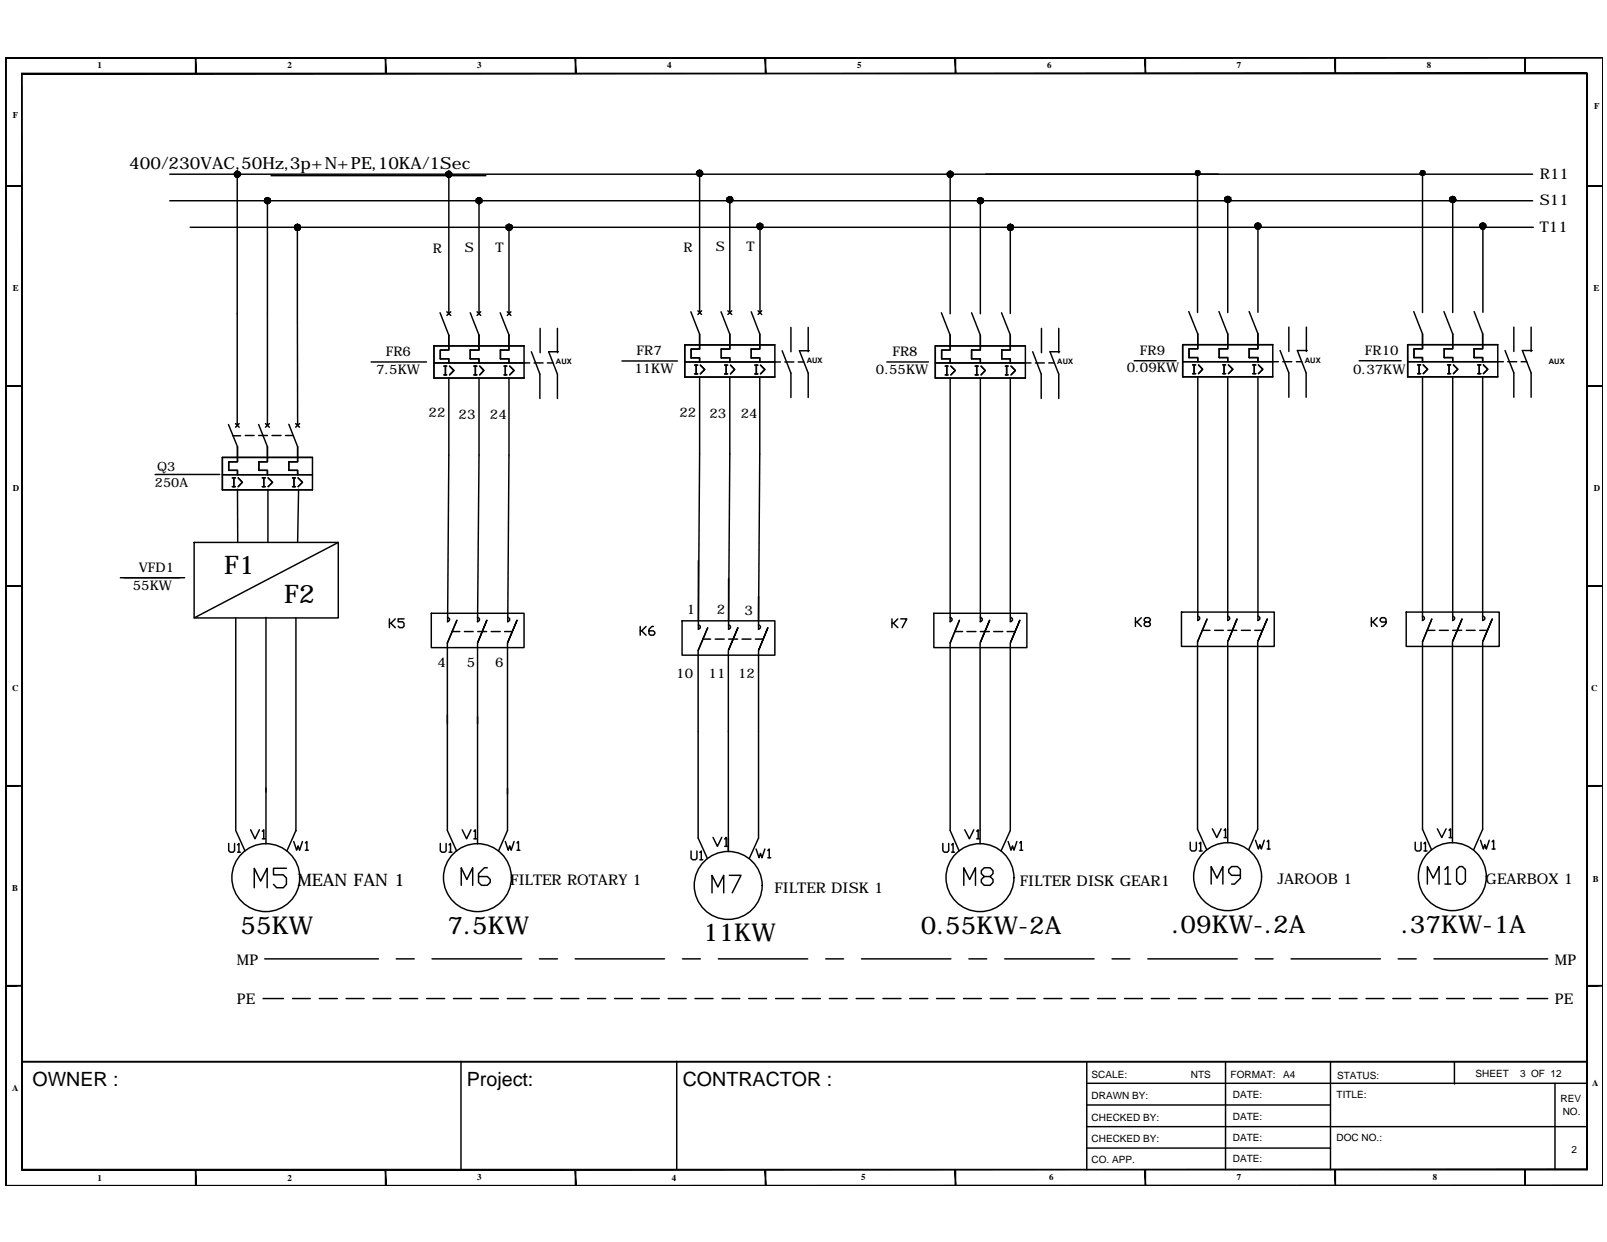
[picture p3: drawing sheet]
<svg xmlns="http://www.w3.org/2000/svg" width="279mm" height="216mm" viewBox="0 0 279 216" stroke-linecap="round" stroke-linejoin="round" font-family="sans-serif">
<!-- layer: FRAME -->
<g fill="#000" stroke="#000" stroke-width=".17">
<path d="M.9 10h277.8zM.9 10.1l277.8-.1z"/>
<path d="M3.7 12.8l.2 190.5v-190.5zM3.7 12.8l.2 190.5h-.2z"/>
<path d="M34 10l.1 2.8v-2.8zM34 10l.1 2.8h-.1z"/>
<path d="M67 10l.1 2.8v-2.8zM67 10l.1 2.8h-.1z"/>
<path d="M100 10l.1 2.8v-2.8zM100 10l.1 2.8h-.1z"/>
<path d="M133 10l.2 2.8v-2.8zM133 10l.2 2.8h-.2z"/>
<path d="M166 10l.2 2.8v-2.8zM166 10l.2 2.8h-.2z"/>
<path d="M199.1 10l.1 2.8v-2.8zM199.1 10l.1 2.8h-.1z"/>
<path d="M232.1 10l.1 2.8v-2.8zM232.1 10l.1 2.8h-.1z"/>
<path d="M265.1 10l.1 2.8v-2.8zM265.1 10l.1 2.8h-.1z"/>
<path d="M3.8 12.8h272.1v-.1zM3.8 12.7h272.1l-272.1 .1z"/>
<path d="M278.7 10v196.1zM278.7 10v196.1z"/>
<path d="M1 32.3v.1l2.8-.1zM1 32.4l2.8-.1v.1z"/>
<path d="M275.9 32.3v.1l2.8-.1zM275.9 32.4l2.8-.1v.1z"/>
<path d="M1 67v.2l2.8-.2zM1 67.2l2.8-.2v.2z"/>
<path d="M275.9 67v.2l2.8-.2zM275.9 67.2l2.8-.2v.2z"/>
<path d="M1 101.8v.1l2.8-.1zM1 101.9l2.8-.1v.1z"/>
<path d="M275.9 101.8v.1l2.8-.1zM275.9 101.9l2.8-.1v.1z"/>
<path d="M1 136.5v.2l2.8-.2zM1 136.7l2.8-.2v.2z"/>
<path d="M275.9 136.5v.2l2.8-.2zM275.9 136.7l2.8-.2v.2z"/>
<path d="M1 171.3v.1l2.8-.1zM1 171.4l2.8-.1v.1z"/>
<path d="M275.9 171.3v.1l2.8-.1zM275.9 171.4l2.8-.1v.1z"/>
<path d="M.9 10v196.1h.2zM.9 10h.2v196.1z"/>
<path d="M3.8 203.3v.1l272.1-.1zM3.8 203.4l272.1-.1v.1z"/>
<path d="M34 203.3l.1 2.8v-2.8zM34 203.3l.1 2.8h-.1z"/>
<path d="M67 203.3l.1 2.8v-2.8zM67 203.3l.1 2.8h-.1z"/>
<path d="M100 203.3l.1 2.8v-2.8zM100 203.3l.1 2.8h-.1z"/>
<path d="M133 203.4v2.7h.2zM133 203.4h.2v2.7z"/>
<path d="M166 203.3l.2 2.8v-2.8zM166 203.3l.2 2.8h-.2z"/>
<path d="M199.1 203.3l.1 2.8v-2.8zM199.1 203.3l.1 2.8h-.1z"/>
<path d="M232.1 203.3l.1 2.8v-2.8zM232.1 203.3l.1 2.8h-.1z"/>
<path d="M265.1 203.3l.1 2.8v-2.8zM265.1 203.3l.1 2.8h-.1z"/>
<path d="M275.9 12.8v190.5h.1zM275.9 12.8h.1v190.5z"/>
<path d="M1 206.1h277.7zM1 206.1h277.7z"/>
</g>
<path d="M3.8 184.5h272.1zM3.8 184.6v18.7M188.9 192.1h42.4M188.9 195.8h86.9M188.9 188.3h86.9M188.9 199.6h42.4M188.9 184.6v18.7" fill="none" stroke="#000" stroke-width=".25"/>
<!-- layer: 0 -->
<g fill="none" stroke="#000" stroke-width=".25">
<path d="M29.5 30.3h237M29.5 34.9h237M33.1 39.5h233.5M41.2 30.3v43.7M46.5 34.9v39.1M47.1 30.5h37.4M51.7 39.5v34.4M78 30.3v24.2M83.3 34.9v19.6M88.5 39.5v15M121.6 30.1v24.3M126.9 34.7v19.7"/>
<path d="M132.1 39.3v15M165.2 30.3v24.2M170.4 34.9v19.6M175.7 39.5v15M208.2 30.1v24.2M213.5 34.7v19.6M218.7 39.3v15M247.3 30.1v24.2M252.6 34.7v19.6M257.8 39.3v15M78 58.3v2.5h-1.4v1.6M83.3 58.3v2.5h-1.5v1.6"/>
<path d="M88.5 58.3v2.5h-1.5M88.5 58.2v2.6h-1.5M93.9 57.1v4.2M96.9 57.1v4.2M119.1 60h15.6v5.5h-15.6zM121.6 58.1v2.6h-1.4v1.5M126.9 58.1v2.6h-1.5v1.5M132.1 58.1v2.6h-1.5M137.5 56.9v4.2M140.5 56.9v4.2M165.2 58.3v2.5h-1.5v1.6M170.4 58.3v2.5h-1.5v1.6"/>
<path d="M175.7 58.3v2.5h-1.5M175.7 58.2v2.6h-1.5M181.1 57.1v4.2M184.1 57.1v4.2M205.6 59.9h15.7v5.6h-15.7zM208.3 58.1v2.5h-1.6v1.6M213.5 58.1v2.5h-1.5v1.6M218.7 58.1v2.5h-1.5M218.7 58v2.6h-1.5M224.1 56.9v4.2M227.1 56.9v4.2M244.7 59.9h15.7v5.6h-15.7z"/>
<path d="M247.3 58.1v2.5h-1.5v1.6M252.6 58.1v2.5h-1.5v1.6M257.8 58.1v2.5h-1.5M257.8 58v2.6h-1.5M263.2 56.9v4.2M266.2 56.9v4.2M38.7 79.5h15.6v5.6h-15.6zM40.5 75.7h1.3M41.3 77.7v2.6h-1.5v1.5M42.6 75.7h1.6M45 75.7h1.5M46.5 77.7v2.6h-1.5v1.5"/>
<path d="M47.3 75.7h1.6M49.6 75.7h1.4M51.7 77.7v2.6h-1.5v1.5M75.5 60.1h15.6v5.6h-15.6zM75.5 63.1h15.6M78 65.7l-.2 42.4M83.3 65.7l-.3 42.4M87 60.8v1.6M88.5 65.7l-.2 42.4M92.9 63.1h1.5M93.9 65v4.3M95.2 63.1h1"/>
<path d="M95.4 61.1h1.7M96.9 65v4.3M119.1 62.9h16.6M121.6 65.5l-.2 42.4M126.9 65.5l-.2 42.4M130.6 60.7v1.5M132.1 65.5l-.2 42.4M136.5 62.9h1.5M137.5 64.9v4.2M138.8 62.9h1M139 61h1.7M140.5 64.9v4.2"/>
<path d="M162.6 60.1h15.7v5.6h-15.7zM162.6 63.1h15.7M165.2 65.7v42.4M170.4 65.7v42.4M174.2 60.8v1.6M175.7 65.7v42.4M180 63.1h1.6M181 65v4.3M182.3 63.1h1M182.6 61.1h1.6M184.1 65v4.3M205.6 62.9h15.7"/>
<path d="M208.3 65.5v42.4M213.5 65.5v42.4M217.2 60.6v1.6M218.7 65.5v42.4M223 62.9h1.6M224.1 64.8v4.3M225.4 62.9h.9M225.6 60.9h1.7M227.1 64.8v4.3M244.7 62.9h15.7M247.3 65.5v42.4M252.6 65.5v42.4"/>
<path d="M256.3 60.6v1.6M257.8 65.5v42.4M262.1 62.9h1.6M263.2 64.8v4.3M264.5 62.9h.9M264.7 60.9h1.7M266.2 64.8v4.3M27 82.5h11.2M33.8 94.3h25v13.1h-25zM38.7 82.5h15.6M41.3 85.1v9.2M46.6 85.1v9.2"/>
<path d="M51.9 85.1l-.2 9.2M58.8 94.3l-25 13.1M121.4 97.5v11.9M20.9 100.4h11.2M41 107.5v36.7M46.2 107.3v39.4M51.4 107.4v37.1M75 106.6h16.1v6h-16.1zM77.8 107.3a.36 .36 0 0 1 .4 .4 .36 .36 0 0 1-.4 .3M78.6 109.8h1.3M79.4 107.8l-1.6 4v32.6M80.7 109.8h1.6"/>
<path d="M83 107.3a.36 .36 0 0 1 .4 .4 .36 .36 0 0 1-.4 .3M83 111.8v34.9M83.1 109.8h1.5M84.6 107.8l-1.6 4 1.6-4M85.4 109.8h1.6M87.7 109.8h1.4M88.2 111.8v32.6M88.3 107.3a.36 .36 0 0 1 .3 .4 .36 .36 0 0 1-.3 .3M89.9 107.8l-1.7 4 1.7-4M118.6 107.9h16.1v6h-16.1zM121.4 108.6a.36 .36 0 0 1 .4 .4 .36 .36 0 0 1-.4 .4M122.2 111.1h1.3"/>
<path d="M123 109.1l-1.6 4v32.6M124.3 111.1h1.6M126.6 113.1v34.9M126.7 108.6a.36 .36 0 0 1 .3 .4 .36 .36 0 0 1-.3 .4M126.7 111.1h1.5M126.7 100.6v8.8M128.3 109.1l-1.7 4 1.7-4M129 111.1h1.6M131.3 111.1h1.4M131.9 108.6a.36 .36 0 0 1 .3 .4 .36 .36 0 0 1-.3 .4M131.9 103.7v5.7M131.9 113.1v32.6"/>
<path d="M133.5 109.1l-1.6 4 1.6-4M162.4 106.6h16.1v6h-16.1zM165.2 107.3a.36 .36 0 0 1 .3 .4 .36 .36 0 0 1-.3 .3M166 109.8h1.4M166.8 107.8l-1.6 4v32.6M168.1 109.8h1.6M170.4 111.8v32.6M170.4 107.3a.36 .36 0 0 1 .4 .4 .36 .36 0 0 1-.4 .3M170.4 109.8h1.6M172.1 107.8l-1.7 4 1.7-4M172.8 109.8h1.5M175.1 109.8h1.4"/>
<path d="M175.7 111.8v32.6M175.7 107.3a.36 .36 0 0 1 .3 .4 .36 .36 0 0 1-.3 .3M177.3 107.8l-1.6 4 1.6-4M205.4 106.4h16.1v6h-16.1zM208.2 107.1a.36 .36 0 0 1 .4 .4 .36 .36 0 0 1-.4 .3M209 109.6h1.4M209.9 107.6l-1.7 4v32.6M211.2 109.6h1.5M213.4 107.1a.36 .36 0 0 1 .4 .4 .36 .36 0 0 1-.4 .3M213.5 111.6v32.6M213.5 109.6h1.5M215.1 107.6l-1.6 4 1.6-4"/>
<path d="M215.8 109.6h1.6M218.2 109.6h1.3M218.7 111.6v32.6M218.7 107.1a.36 .36 0 0 1 .3 .4 .36 .36 0 0 1-.3 .3M220.3 107.6l-1.6 4 1.6-4M244.5 106.4h16.2v6h-16.2zM247.3 107.1a.36 .36 0 0 1 .4 .4 .36 .36 0 0 1-.4 .3M248.1 109.6h1.4M248.9 107.6l-1.6 4v32.6M250.2 109.6h1.6M252.5 111.6v32.6M252.6 107.1a.36 .36 0 0 1 .3 .4 .36 .36 0 0 1-.3 .3"/>
<path d="M252.6 109.6h1.5M254.2 107.6l-1.7 4 1.7-4M254.9 109.6h1.6M257.3 109.6h1.3M257.8 111.6v32.6M257.8 107.1a.36 .36 0 0 1 .4 .4 .36 .36 0 0 1-.4 .3M259.4 107.6l-1.6 4 1.6-4M45.7 173.6h3.6M46 166.7h19.8M50.9 173.6h3M55.5 173.6h3.1M60.2 173.6h3.1"/>
<path d="M64.9 173.6h3.1M68.9 166.7h3.1M69.5 173.6h3.1M74.2 173.6h3.1M75.1 166.7h15.6M78.8 173.6h3.2M83.5 173.6h3.1M88.2 173.6h3.1M92.9 173.6h3.1M93.8 166.7h3.1M97.5 173.6h3.1M100 166.7h15.5"/>
<path d="M102.2 173.6h3.1M106.9 173.6h3.1M111.5 173.6h3.1M116.2 173.6h3.1M118.7 166.7h3.1M120.8 173.6h3.2M124.9 166.7h15.5M125.5 173.6h3.1M130.2 173.6h3.1M134.8 173.6h3.2M139.5 173.6h3.1M143.6 166.7h3.1"/>
<path d="M144.2 173.6h3.1M148.9 173.6h3M149.8 166.7h15.5M153.5 173.6h3.1M158.2 173.6h3.1M162.8 173.6h3.2M167.5 173.6h3.1M168.5 166.7h3M172.2 173.6h3.1M174.7 166.7h15.5M176.8 173.6h3.2M181.5 173.6h3.1"/>
<path d="M186.2 173.6h3.1M190.9 173.6h3M193.4 166.7h3M195.5 173.6h3.1M199.6 166.7h15.5M200.2 173.6h3.1M204.9 173.6h3.1M209.5 173.6h3.1M214.2 173.6h3.1M218.2 166.7h3.1M218.8 173.6h3.2M223.5 173.6h3.1"/>
<path d="M224.5 166.7h15.5M228.2 173.6h3.1M232.8 173.6h3.1M237.5 173.6h3.1M242.2 173.6h3.1M243.1 166.7h3.1M246.9 173.6h3.1M249.3 166.7h19.8M251.5 173.6h3.1M256.2 173.6h3.1M260.8 173.6h3.2M265.5 173.6h3.6"/>
<path d="M80.2 184.5v18.8M117.7 184.5v18.8M213.1 184.6v18.7M231.3 184.6v18.7M252.9 184.7v3.7M270.4 188.3v15"/>
<circle cx="46.2" cy="152.6" r="5.9"/>
<circle cx="83" cy="152.6" r="5.9"/>
<circle cx="126.6" cy="153.9" r="5.9"/>
<circle cx="170.4" cy="152.6" r="5.9"/>
<circle cx="213.4" cy="152.4" r="5.9"/>
<circle cx="252.5" cy="152.4" r="5.9"/>
</g>
<g fill="#000" stroke="#000" stroke-width=".17">
<path d="M40.7 30.3l.1 .2 .4-.2zM40.8 30.5l.4-.2-.2 .4zM41.2 30.3l-.2 .4 .2 .1z"/>
<path d="M40.7 30.3l.1 .2 .4-.2zM40.8 30.5l.4-.2-.2 .4zM41.2 30.3l-.2 .4 .2 .1z"/>
<path d="M40.8 30.3l.1 .2 .3-.2zM40.9 30.5l.3-.2-.2 .3zM41.2 30.3l-.2 .3 .2 .1z"/>
<path d="M40.8 30.3l.1 .2 .3-.2zM40.9 30.5l.3-.2-.2 .3zM41.2 30.3l-.2 .3 .2 .1z"/>
<path d="M41 29.9l.2 .4v-.4zM41 29.9l.2 .4-.3-.2zM40.9 30.1l-.1 .2h.4z"/>
<path d="M41.2 30.3v.4l.3-.1zM41.2 30.3l.4 .2-.1 .1zM41.2 30.3l.4 .2 .1-.2z"/>
<path d="M41 29.8l.2 .5v-.6zM41 29.8l.2 .5-.4-.3zM40.8 30l-.1 .3h.5z"/>
<path d="M41.2 30.3v.5l.3-.1zM41.2 30.3l.5 .2-.2 .2zM41.2 30.3l.5 .2 .1-.2z"/>
<path d="M41 29.9l.2 .4v-.4zM41 29.9l.2 .4-.3-.2zM40.9 30.1l-.1 .2h.4z"/>
<path d="M41.2 30.3v.4l.3-.1zM41.2 30.3l.4 .2-.1 .1zM41.2 30.3l.4 .2 .1-.2z"/>
<path d="M41 29.8l.2 .5v-.6zM41 29.8l.2 .5-.4-.3zM40.8 30l-.1 .3h.5z"/>
<path d="M41.2 30.3v.5l.3-.1zM41.2 30.3l.5 .2-.2 .2zM41.2 30.3l.5 .2 .1-.2z"/>
<path d="M41.2 30.3h.5l-.1-.2zM41.5 29.9l.1 .2-.4 .2zM41.2 29.9v.4l.3-.4z"/>
<path d="M41.2 30.3h.5l-.1-.2zM41.5 29.9l.1 .2-.4 .2zM41.2 29.9v.4l.3-.4z"/>
<path d="M41.2 30.3h.6l-.1-.3zM41.5 29.8l.2 .2-.5 .3zM41.2 29.7v.6l.3-.5z"/>
<path d="M41.2 30.3h.6l-.1-.3zM41.5 29.8l.2 .2-.5 .3zM41.2 29.7v.6l.3-.5z"/>
<path d="M45.9 34.9l.1 .3 .5-.3zM46 35.2l.5-.3-.3 .5zM46.5 34.9l-.3 .5h.3z"/>
<path d="M45.9 34.9l.1 .3 .5-.3zM46 35.2l.5-.3-.3 .5zM46.5 34.9l-.3 .5h.3z"/>
<path d="M46.1 34.9v.2l.4-.2zM46.1 35.1l.4-.2-.2 .3zM46.5 34.9l-.2 .3 .2 .1z"/>
<path d="M46.1 34.9v.2l.4-.2zM46.1 35.1l.4-.2-.2 .3zM46.5 34.9l-.2 .3 .2 .1z"/>
<path d="M46.3 34.5l.2 .4v-.4zM46.3 34.5l.2 .4-.4-.2zM46.1 34.7v.2h.4z"/>
<path d="M46.5 34.9v.4l.2-.1zM46.5 34.9l.4 .2-.2 .1zM46.5 34.9l.4 .2v-.2z"/>
<path d="M46.2 34.4l.3 .5v-.6zM46 34.6l.2-.2 .3 .5zM46 34.6l-.1 .3h.6z"/>
<path d="M46.5 34.9v.5h.3zM46.5 34.9l.5 .3-.2 .2zM46.5 34.9l.5 .3v-.3z"/>
<path d="M46.3 34.5l.2 .4v-.4zM46.3 34.5l.2 .4-.4-.2zM46.1 34.7v.2h.4z"/>
<path d="M46.5 34.9v.4l.2-.1zM46.5 34.9l.4 .2-.2 .1zM46.5 34.9l.4 .2v-.2z"/>
<path d="M46.2 34.4l.3 .5v-.6zM46 34.6l.2-.2 .3 .5zM46 34.6l-.1 .3h.6z"/>
<path d="M46.5 34.9v.5h.3zM46.5 34.9l.5 .3-.2 .2zM46.5 34.9l.5 .3v-.3z"/>
<path d="M46.5 34.9h.4v-.2zM46.7 34.5l.2 .2-.4 .2zM46.5 34.5v.4l.2-.4z"/>
<path d="M46.5 34.9h.4v-.2zM46.7 34.5l.2 .2-.4 .2zM46.5 34.5v.4l.2-.4z"/>
<path d="M46.5 34.9h.5v-.3zM46.8 34.4l.2 .2-.5 .3zM46.5 34.3v.6l.3-.5z"/>
<path d="M46.5 34.9h.5v-.3zM46.8 34.4l.2 .2-.5 .3zM46.5 34.3v.6l.3-.5z"/>
<path d="M51.2 39.5v.3l.5-.3zM51.2 39.8l.5-.3-.3 .5zM51.7 39.5l-.3 .5 .3 .1z"/>
<path d="M51.2 39.5v.3l.5-.3zM51.2 39.8l.5-.3-.3 .5zM51.7 39.5l-.3 .5 .3 .1z"/>
<path d="M51.3 39.5l.1 .2 .3-.2zM51.4 39.7l.3-.2-.2 .3zM51.7 39.5l-.2 .3 .2 .1z"/>
<path d="M51.3 39.5l.1 .2 .3-.2zM51.4 39.7l.3-.2-.2 .3zM51.7 39.5l-.2 .3 .2 .1z"/>
<path d="M51.5 39.1l.2 .4v-.4zM51.5 39.1l.2 .4-.3-.2zM51.4 39.3l-.1 .2h.4z"/>
<path d="M51.7 39.5v.4l.2-.1zM51.7 39.5l.4 .2-.2 .1zM51.7 39.5l.4 .2v-.2z"/>
<path d="M51.4 39l.3 .5v-.5zM51.2 39.2l.2-.2 .3 .5zM51.2 39.2v.3h.5z"/>
<path d="M51.5 39.1l.2 .4v-.4zM51.5 39.1l.2 .4-.3-.2zM51.4 39.3l-.1 .2h.4z"/>
<path d="M51.7 39.5v.4l.2-.1zM51.7 39.5l.4 .2-.2 .1zM51.7 39.5l.4 .2v-.2z"/>
<path d="M51.4 39l.3 .5v-.5zM51.2 39.2l.2-.2 .3 .5zM51.2 39.2v.3h.5z"/>
<path d="M51.7 39.5h.4v-.2zM51.9 39.1l.2 .2-.4 .2zM51.7 39.1v.4l.2-.4z"/>
<path d="M51.7 39.5h.4v-.2zM51.9 39.1l.2 .2-.4 .2zM51.7 39.1v.4l.2-.4z"/>
<path d="M51.7 39.5h.6l-.1-.3zM52 39l.2 .2-.5 .3zM51.7 39v.5l.3-.5z"/>
<path d="M51.7 39.5h.6l-.1-.3zM52 39l.2 .2-.5 .3zM51.7 39v.5l.3-.5z"/>
<path d="M77.5 30.3l.1 .2 .4-.2zM77.6 30.5l.4-.2-.2 .4zM78 30.3l-.2 .4 .2 .1z"/>
<path d="M77.5 30.3l.1 .2 .4-.2zM77.6 30.5l.4-.2-.2 .4zM78 30.3l-.2 .4 .2 .1z"/>
<path d="M77.6 30.3l.1 .2 .3-.2zM77.7 30.5l.3-.2-.2 .3zM78 30.3l-.2 .3 .2 .1z"/>
<path d="M77.6 30.3l.1 .2 .3-.2zM77.7 30.5l.3-.2-.2 .3zM78 30.3l-.2 .3 .2 .1z"/>
<path d="M77.8 29.9l.2 .4v-.4zM77.8 29.9l.2 .4-.3-.2zM77.7 30.1l-.1 .2h.4z"/>
<path d="M78 30.3v.4l.2-.1zM78 30.3l.4 .2-.2 .1zM78 30.3l.4 .2 .1-.2z"/>
<path d="M77.8 29.8l.2 .5v-.6zM77.6 30l.2-.2 .2 .5zM77.6 30l-.1 .3h.5z"/>
<path d="M78 30.3v.5l.3-.1zM78 30.3l.5 .2-.2 .2zM78 30.3l.5 .2 .1-.2z"/>
<path d="M77.8 29.9l.2 .4v-.4zM77.8 29.9l.2 .4-.3-.2zM77.7 30.1l-.1 .2h.4z"/>
<path d="M78 30.3v.4l.2-.1zM78 30.3l.4 .2-.2 .1zM78 30.3l.4 .2 .1-.2z"/>
<path d="M77.8 29.8l.2 .5v-.6zM77.6 30l.2-.2 .2 .5zM77.6 30l-.1 .3h.5z"/>
<path d="M78 30.3v.5l.3-.1zM78 30.3l.5 .2-.2 .2zM78 30.3l.5 .2 .1-.2z"/>
<path d="M78 30.3h.5l-.1-.2zM78.2 29.9l.2 .2-.4 .2zM78 29.9v.4l.2-.4z"/>
<path d="M78 30.3h.5l-.1-.2zM78.2 29.9l.2 .2-.4 .2zM78 29.9v.4l.2-.4z"/>
<path d="M78 30.3h.6l-.1-.3zM78.3 29.8l.2 .2-.5 .3zM78 29.7v.6l.3-.5z"/>
<path d="M78 30.3h.6l-.1-.3zM78.3 29.8l.2 .2-.5 .3zM78 29.7v.6l.3-.5z"/>
<path d="M82.7 34.9l.1 .3 .5-.3zM82.8 35.2l.5-.3-.3 .5zM83.3 34.9l-.3 .5h.3z"/>
<path d="M82.7 34.9l.1 .3 .5-.3zM82.8 35.2l.5-.3-.3 .5zM83.3 34.9l-.3 .5h.3z"/>
<path d="M82.9 34.9v.2l.4-.2zM82.9 35.1l.4-.2-.2 .3zM83.3 34.9l-.2 .3 .2 .1z"/>
<path d="M82.9 34.9v.2l.4-.2zM82.9 35.1l.4-.2-.2 .3zM83.3 34.9l-.2 .3 .2 .1z"/>
<path d="M83.1 34.5l.2 .4v-.4zM83.1 34.5l.2 .4-.4-.2zM82.9 34.7v.2h.4z"/>
<path d="M83.3 34.9v.4l.2-.1zM83.3 34.9l.4 .2-.2 .1zM83.3 34.9l.4 .2v-.2z"/>
<path d="M83 34.4l.3 .5v-.6zM82.8 34.6l.2-.2 .3 .5zM82.8 34.6l-.1 .3h.6z"/>
<path d="M83.3 34.9v.5h.2zM83.3 34.9l.4 .3-.2 .2zM83.3 34.9l.4 .3 .1-.3z"/>
<path d="M83.1 34.5l.2 .4v-.4zM83.1 34.5l.2 .4-.4-.2zM82.9 34.7v.2h.4z"/>
<path d="M83.3 34.9v.4l.2-.1zM83.3 34.9l.4 .2-.2 .1zM83.3 34.9l.4 .2v-.2z"/>
<path d="M83 34.4l.3 .5v-.6zM82.8 34.6l.2-.2 .3 .5zM82.8 34.6l-.1 .3h.6z"/>
<path d="M83.3 34.9v.5h.2zM83.3 34.9l.4 .3-.2 .2zM83.3 34.9l.4 .3 .1-.3z"/>
<path d="M83.3 34.9h.4v-.2zM83.5 34.5l.2 .2-.4 .2zM83.3 34.5v.4l.2-.4z"/>
<path d="M83.3 34.9h.4v-.2zM83.5 34.5l.2 .2-.4 .2zM83.3 34.5v.4l.2-.4z"/>
<path d="M83.3 34.9h.5l-.1-.3zM83.5 34.4l.2 .2-.4 .3zM83.3 34.3v.6l.2-.5z"/>
<path d="M83.3 34.9h.5l-.1-.3zM83.5 34.4l.2 .2-.4 .3zM83.3 34.3v.6l.2-.5z"/>
<path d="M88 39.5v.3l.5-.3zM88 39.8l.5-.3-.3 .5zM88.5 39.5l-.3 .5 .3 .1z"/>
<path d="M88 39.5v.3l.5-.3zM88 39.8l.5-.3-.3 .5zM88.5 39.5l-.3 .5 .3 .1z"/>
<path d="M88.1 39.5l.1 .2 .3-.2zM88.2 39.7l.3-.2-.2 .3zM88.5 39.5l-.2 .3 .2 .1z"/>
<path d="M88.1 39.5l.1 .2 .3-.2zM88.2 39.7l.3-.2-.2 .3zM88.5 39.5l-.2 .3 .2 .1z"/>
<path d="M88.3 39.1l.2 .4v-.4zM88.3 39.1l.2 .4-.3-.2zM88.2 39.3l-.1 .2h.4z"/>
<path d="M88.5 39.5v.4l.2-.1zM88.5 39.5l.4 .2-.2 .1zM88.5 39.5l.4 .2v-.2z"/>
<path d="M88.2 39l.3 .5v-.5zM88 39.2l.2-.2 .3 .5zM88 39.2v.3h.5z"/>
<path d="M88.3 39.1l.2 .4v-.4zM88.3 39.1l.2 .4-.3-.2zM88.2 39.3l-.1 .2h.4z"/>
<path d="M88.5 39.5v.4l.2-.1zM88.5 39.5l.4 .2-.2 .1zM88.5 39.5l.4 .2v-.2z"/>
<path d="M88.2 39l.3 .5v-.5zM88 39.2l.2-.2 .3 .5zM88 39.2v.3h.5z"/>
<path d="M88.5 39.5h.4v-.2zM88.7 39.1l.2 .2-.4 .2zM88.5 39.1v.4l.2-.4z"/>
<path d="M88.5 39.5h.4v-.2zM88.7 39.1l.2 .2-.4 .2zM88.5 39.1v.4l.2-.4z"/>
<path d="M88.5 39.5h.5v-.3zM88.8 39l.2 .2-.5 .3zM88.5 39v.5l.3-.5z"/>
<path d="M88.5 39.5h.5v-.3zM88.8 39l.2 .2-.5 .3zM88.5 39v.5l.3-.5z"/>
<path d="M121.1 30.1l.1 .3 .4-.3zM121.2 30.4l.4-.3-.2 .5zM121.6 30.1l-.2 .5 .2 .1z"/>
<path d="M121.1 30.1l.1 .3 .4-.3zM121.2 30.4l.4-.3-.2 .5zM121.6 30.1l-.2 .5 .2 .1z"/>
<path d="M121.2 30.1l.1 .2 .3-.2zM121.3 30.3l.3-.2-.2 .4zM121.6 30.1l-.2 .4h.2z"/>
<path d="M121.2 30.1l.1 .2 .3-.2zM121.3 30.3l.3-.2-.2 .4zM121.6 30.1l-.2 .4h.2z"/>
<path d="M121.4 29.7l.2 .4v-.4zM121.4 29.7l.2 .4-.3-.2zM121.3 29.9l-.1 .2h.4z"/>
<path d="M121.6 30.1v.4h.2zM121.6 30.1l.4 .2-.2 .2zM121.6 30.1l.4 .2 .1-.2z"/>
<path d="M121.4 29.6l.2 .5v-.5zM121.4 29.6l.2 .5-.4-.2zM121.2 29.9l-.1 .2h.5z"/>
<path d="M121.6 30.1v.6l.3-.1zM121.6 30.1l.5 .3-.2 .2zM121.6 30.1l.5 .3 .1-.3z"/>
<path d="M121.4 29.7l.2 .4v-.4zM121.4 29.7l.2 .4-.3-.2zM121.3 29.9l-.1 .2h.4z"/>
<path d="M121.6 30.1v.4h.2zM121.6 30.1l.4 .2-.2 .2zM121.6 30.1l.4 .2 .1-.2z"/>
<path d="M121.4 29.6l.2 .5v-.5zM121.4 29.6l.2 .5-.4-.2zM121.2 29.9l-.1 .2h.5z"/>
<path d="M121.6 30.1v.6l.3-.1zM121.6 30.1l.5 .3-.2 .2zM121.6 30.1l.5 .3 .1-.3z"/>
<path d="M121.6 30.1h.5l-.1-.2zM121.8 29.7l.2 .2-.4 .2zM121.6 29.7v.4l.2-.4z"/>
<path d="M121.6 30.1h.5l-.1-.2zM121.8 29.7l.2 .2-.4 .2zM121.6 29.7v.4l.2-.4z"/>
<path d="M121.6 30.1h.6l-.1-.2zM121.9 29.6l.2 .3-.5 .2zM121.6 29.6v.5l.3-.5z"/>
<path d="M121.6 30.1h.6l-.1-.2zM121.9 29.6l.2 .3-.5 .2zM121.6 29.6v.5l.3-.5z"/>
<path d="M126.3 34.7l.1 .3 .5-.3zM126.4 35l.5-.3-.3 .5zM126.9 34.7l-.3 .5 .3 .1z"/>
<path d="M126.3 34.7l.1 .3 .5-.3zM126.4 35l.5-.3-.3 .5zM126.9 34.7l-.3 .5 .3 .1z"/>
<path d="M126.5 34.7v.2l.4-.2zM126.5 34.9l.4-.2-.2 .4zM126.9 34.7l-.2 .4 .2 .1z"/>
<path d="M126.5 34.7v.2l.4-.2zM126.5 34.9l.4-.2-.2 .4zM126.9 34.7l-.2 .4 .2 .1z"/>
<path d="M126.7 34.3l.2 .4v-.4zM126.7 34.3l.2 .4-.4-.2zM126.5 34.5v.2h.4z"/>
<path d="M126.9 34.7v.5l.2-.1zM126.9 34.7l.4 .2-.2 .2zM126.9 34.7l.4 .2v-.2z"/>
<path d="M126.6 34.3l.3 .4v-.5zM126.4 34.4l.2-.1 .3 .4zM126.4 34.4l-.1 .3h.6z"/>
<path d="M126.9 34.7v.6l.3-.1zM126.9 34.7l.5 .3-.2 .2zM126.9 34.7l.5 .3v-.3z"/>
<path d="M126.7 34.3l.2 .4v-.4zM126.7 34.3l.2 .4-.4-.2zM126.5 34.5v.2h.4z"/>
<path d="M126.9 34.7v.5l.2-.1zM126.9 34.7l.4 .2-.2 .2zM126.9 34.7l.4 .2v-.2z"/>
<path d="M126.6 34.3l.3 .4v-.5zM126.4 34.4l.2-.1 .3 .4zM126.4 34.4l-.1 .3h.6z"/>
<path d="M126.9 34.7v.6l.3-.1zM126.9 34.7l.5 .3-.2 .2zM126.9 34.7l.5 .3v-.3z"/>
<path d="M126.9 34.7h.4v-.2zM127.1 34.3l.2 .2-.4 .2zM126.9 34.3v.4l.2-.4z"/>
<path d="M126.9 34.7h.4v-.2zM127.1 34.3l.2 .2-.4 .2zM126.9 34.3v.4l.2-.4z"/>
<path d="M126.9 34.7h.5v-.3zM127.2 34.3l.2 .1-.5 .3zM126.9 34.2v.5l.3-.4z"/>
<path d="M126.9 34.7h.5v-.3zM127.2 34.3l.2 .1-.5 .3zM126.9 34.2v.5l.3-.4z"/>
<path d="M131.6 39.3l.1 .3 .4-.3zM131.7 39.6l.4-.3-.3 .5zM132.1 39.3l-.3 .5 .3 .1z"/>
<path d="M131.6 39.3l.1 .3 .4-.3zM131.7 39.6l.4-.3-.3 .5zM132.1 39.3l-.3 .5 .3 .1z"/>
<path d="M131.7 39.3l.1 .3 .3-.3zM131.8 39.6l.3-.3-.2 .4zM132.1 39.3l-.2 .4 .2 .1z"/>
<path d="M131.7 39.3l.1 .3 .3-.3zM131.8 39.6l.3-.3-.2 .4zM132.1 39.3l-.2 .4 .2 .1z"/>
<path d="M131.9 39l.2 .3v-.4zM131.9 39l.2 .3-.3-.2zM131.8 39.1l-.1 .2h.4z"/>
<path d="M132.1 39.3v.5l.2-.1zM132.1 39.3l.4 .3-.2 .1zM132.1 39.3l.4 .3 .1-.3z"/>
<path d="M131.8 38.9l.3 .4v-.5zM131.8 38.9l.3 .4-.4-.3zM131.7 39l-.1 .3h.5z"/>
<path d="M132.1 39.3v.6l.3-.1zM132.1 39.3l.5 .3-.2 .2zM132.1 39.3l.5 .3v-.3z"/>
<path d="M131.9 39l.2 .3v-.4zM131.9 39l.2 .3-.3-.2zM131.8 39.1l-.1 .2h.4z"/>
<path d="M132.1 39.3v.5l.2-.1zM132.1 39.3l.4 .3-.2 .1zM132.1 39.3l.4 .3 .1-.3z"/>
<path d="M131.8 38.9l.3 .4v-.5zM131.8 38.9l.3 .4-.4-.3zM131.7 39l-.1 .3h.5z"/>
<path d="M132.1 39.3v.6l.3-.1zM132.1 39.3l.5 .3-.2 .2zM132.1 39.3l.5 .3v-.3z"/>
<path d="M132.1 39.3h.5l-.1-.2zM132.3 39l.2 .1-.4 .2zM132.1 38.9v.4l.2-.3z"/>
<path d="M132.1 39.3h.5l-.1-.2zM132.3 39l.2 .1-.4 .2zM132.1 38.9v.4l.2-.3z"/>
<path d="M132.1 39.3h.5v-.3zM132.4 38.9l.2 .1-.5 .3zM132.1 38.8v.5l.3-.4z"/>
<path d="M132.1 39.3h.5v-.3zM132.4 38.9l.2 .1-.5 .3zM132.1 38.8v.5l.3-.4z"/>
<path d="M164.6 30.3l.1 .2 .5-.2zM164.7 30.5l.5-.2-.3 .4zM165.2 30.3l-.3 .4 .3 .1z"/>
<path d="M164.6 30.3l.1 .2 .5-.2zM164.7 30.5l.5-.2-.3 .4zM165.2 30.3l-.3 .4 .3 .1z"/>
<path d="M164.8 30.3v.2l.4-.2zM164.8 30.5l.4-.2-.2 .3zM165.2 30.3l-.2 .3 .2 .1z"/>
<path d="M164.8 30.3v.2l.4-.2zM164.8 30.5l.4-.2-.2 .3zM165.2 30.3l-.2 .3 .2 .1z"/>
<path d="M165 29.9l.2 .4v-.4zM165 29.9l.2 .4-.4-.2zM164.8 30.1v.2h.4z"/>
<path d="M165.2 30.3v.4l.2-.1zM165.2 30.3l.4 .2-.2 .1zM165.2 30.3l.4 .2v-.2z"/>
<path d="M164.9 29.8l.3 .5v-.6zM164.7 30l.2-.2 .3 .5zM164.7 30l-.1 .3h.6z"/>
<path d="M165.2 30.3v.5l.3-.1zM165.2 30.3l.5 .2-.2 .2zM165.2 30.3l.5 .2v-.2z"/>
<path d="M165 29.9l.2 .4v-.4zM165 29.9l.2 .4-.4-.2zM164.8 30.1v.2h.4z"/>
<path d="M165.2 30.3v.4l.2-.1zM165.2 30.3l.4 .2-.2 .1zM165.2 30.3l.4 .2v-.2z"/>
<path d="M164.9 29.8l.3 .5v-.6zM164.7 30l.2-.2 .3 .5zM164.7 30l-.1 .3h.6z"/>
<path d="M165.2 30.3v.5l.3-.1zM165.2 30.3l.5 .2-.2 .2zM165.2 30.3l.5 .2v-.2z"/>
<path d="M165.2 30.3h.4v-.2zM165.4 29.9l.2 .2-.4 .2zM165.2 29.9v.4l.2-.4z"/>
<path d="M165.2 30.3h.4v-.2zM165.4 29.9l.2 .2-.4 .2zM165.2 29.9v.4l.2-.4z"/>
<path d="M165.2 30.3h.5v-.3zM165.5 29.8l.2 .2-.5 .3zM165.2 29.7v.6l.3-.5z"/>
<path d="M165.2 30.3h.5v-.3zM165.5 29.8l.2 .2-.5 .3zM165.2 29.7v.6l.3-.5z"/>
<path d="M169.9 34.9l.1 .3 .4-.3zM170 35.2l.4-.3-.2 .5zM170.4 34.9l-.2 .5h.2z"/>
<path d="M169.9 34.9l.1 .3 .4-.3zM170 35.2l.4-.3-.2 .5zM170.4 34.9l-.2 .5h.2z"/>
<path d="M170 34.9l.1 .2 .3-.2zM170.1 35.1l.3-.2-.2 .3zM170.4 34.9l-.2 .3 .2 .1z"/>
<path d="M170 34.9l.1 .2 .3-.2zM170.1 35.1l.3-.2-.2 .3zM170.4 34.9l-.2 .3 .2 .1z"/>
<path d="M170.2 34.5l.2 .4v-.4zM170.2 34.5l.2 .4-.3-.2zM170.1 34.7l-.1 .2h.4z"/>
<path d="M170.4 34.9v.4l.3-.1zM170.4 34.9l.4 .2-.1 .1zM170.4 34.9l.4 .2 .1-.2z"/>
<path d="M170.2 34.4l.2 .5v-.6zM170 34.6l.2-.2 .2 .5zM170 34.6l-.1 .3h.5z"/>
<path d="M170.4 34.9v.5h.3zM170.4 34.9l.5 .3-.2 .2zM170.4 34.9l.5 .3 .1-.3z"/>
<path d="M170.2 34.5l.2 .4v-.4zM170.2 34.5l.2 .4-.3-.2zM170.1 34.7l-.1 .2h.4z"/>
<path d="M170.4 34.9v.4l.3-.1zM170.4 34.9l.4 .2-.1 .1zM170.4 34.9l.4 .2 .1-.2z"/>
<path d="M170.2 34.4l.2 .5v-.6zM170 34.6l.2-.2 .2 .5zM170 34.6l-.1 .3h.5z"/>
<path d="M170.4 34.9v.5h.3zM170.4 34.9l.5 .3-.2 .2zM170.4 34.9l.5 .3 .1-.3z"/>
<path d="M170.4 34.9h.5l-.1-.2zM170.7 34.5l.1 .2-.4 .2zM170.4 34.5v.4l.3-.4z"/>
<path d="M170.4 34.9h.5l-.1-.2zM170.7 34.5l.1 .2-.4 .2zM170.4 34.5v.4l.3-.4z"/>
<path d="M170.4 34.9h.6l-.1-.3zM170.7 34.4l.2 .2-.5 .3zM170.4 34.3v.6l.3-.5z"/>
<path d="M170.4 34.9h.6l-.1-.3zM170.7 34.4l.2 .2-.5 .3zM170.4 34.3v.6l.3-.5z"/>
<path d="M175.1 39.5l.1 .3 .5-.3zM175.2 39.8l.5-.3-.3 .5zM175.7 39.5l-.3 .5 .3 .1z"/>
<path d="M175.1 39.5l.1 .3 .5-.3zM175.2 39.8l.5-.3-.3 .5zM175.7 39.5l-.3 .5 .3 .1z"/>
<path d="M175.3 39.5v.2l.4-.2zM175.3 39.7l.4-.2-.2 .3zM175.7 39.5l-.2 .3 .2 .1z"/>
<path d="M175.3 39.5v.2l.4-.2zM175.3 39.7l.4-.2-.2 .3zM175.7 39.5l-.2 .3 .2 .1z"/>
<path d="M175.5 39.1l.2 .4v-.4zM175.5 39.1l.2 .4-.4-.2zM175.3 39.3v.2h.4z"/>
<path d="M175.7 39.5v.4l.2-.1zM175.7 39.5l.3 .2-.1 .1zM175.7 39.5l.3 .2 .1-.2z"/>
<path d="M175.4 39l.3 .5v-.5zM175.2 39.2l.2-.2 .3 .5zM175.2 39.2l-.1 .3h.6z"/>
<path d="M175.5 39.1l.2 .4v-.4zM175.5 39.1l.2 .4-.4-.2zM175.3 39.3v.2h.4z"/>
<path d="M175.7 39.5v.4l.2-.1zM175.7 39.5l.3 .2-.1 .1zM175.7 39.5l.3 .2 .1-.2z"/>
<path d="M175.4 39l.3 .5v-.5zM175.2 39.2l.2-.2 .3 .5zM175.2 39.2l-.1 .3h.6z"/>
<path d="M175.7 39.5h.4l-.1-.2zM175.9 39.1l.1 .2-.3 .2zM175.7 39.1v.4l.2-.4z"/>
<path d="M175.7 39.5h.4l-.1-.2zM175.9 39.1l.1 .2-.3 .2zM175.7 39.1v.4l.2-.4z"/>
<path d="M175.7 39.5h.5v-.3zM176 39l.2 .2-.5 .3zM175.7 39v.5l.3-.5z"/>
<path d="M175.7 39.5h.5v-.3zM176 39l.2 .2-.5 .3zM175.7 39v.5l.3-.5z"/>
<path d="M207.8 30.1l.1 .2 .3-.2zM207.9 30.3l.3-.2-.2 .4zM208.2 30.1l-.2 .4h.2z"/>
<path d="M207.8 30.1l.1 .2 .3-.2zM207.9 30.3l.3-.2-.2 .4zM208.2 30.1l-.2 .4h.2z"/>
<path d="M208 29.7l.2 .4v-.5zM208 29.7l.2 .4-.3-.2zM207.9 29.9l-.1 .2h.4z"/>
<path d="M208.2 30.1v.4h.2zM208.2 30.1l.4 .2-.2 .2zM208.2 30.1l.4 .2v-.2z"/>
<path d="M208 29.7l.2 .4v-.5zM208 29.7l.2 .4-.3-.2zM207.9 29.9l-.1 .2h.4z"/>
<path d="M208.2 30.1v.4h.2zM208.2 30.1l.4 .2-.2 .2zM208.2 30.1l.4 .2v-.2z"/>
<path d="M208.2 30.1h.4v-.2zM208.4 29.7l.2 .2-.4 .2zM208.2 29.6v.5l.2-.4z"/>
<path d="M208.2 30.1h.4v-.2zM208.4 29.7l.2 .2-.4 .2zM208.2 29.6v.5l.2-.4z"/>
<path d="M213 34.7v.2l.5-.2zM213 34.9l.5-.2-.3 .5zM213.5 34.7l-.3 .5h.3z"/>
<path d="M213 34.7v.2l.5-.2zM213 34.9l.5-.2-.3 .5zM213.5 34.7l-.3 .5h.3z"/>
<path d="M213.1 34.7v.2l.4-.2zM213.1 34.9l.4-.2-.2 .3zM213.5 34.7l-.2 .3 .2 .1z"/>
<path d="M213.1 34.7v.2l.4-.2zM213.1 34.9l.4-.2-.2 .3zM213.5 34.7l-.2 .3 .2 .1z"/>
<path d="M213.3 34.3l.2 .4v-.4zM213.3 34.3l.2 .4-.4-.2zM213.1 34.5v.2h.4z"/>
<path d="M213.5 34.7v.4l.2-.1zM213.5 34.7l.3 .2-.1 .1zM213.5 34.7l.3 .2 .1-.2z"/>
<path d="M213.2 34.2l.3 .5v-.6zM213 34.4l.2-.2 .3 .5zM213 34.4v.3h.5z"/>
<path d="M213.5 34.7v.5h.3zM213.5 34.7l.5 .2-.2 .3zM213.5 34.7l.5 .2v-.2z"/>
<path d="M213.3 34.3l.2 .4v-.4zM213.3 34.3l.2 .4-.4-.2zM213.1 34.5v.2h.4z"/>
<path d="M213.5 34.7v.4l.2-.1zM213.5 34.7l.3 .2-.1 .1zM213.5 34.7l.3 .2 .1-.2z"/>
<path d="M213.2 34.2l.3 .5v-.6zM213 34.4l.2-.2 .3 .5zM213 34.4v.3h.5z"/>
<path d="M213.5 34.7v.5h.3zM213.5 34.7l.5 .2-.2 .3zM213.5 34.7l.5 .2v-.2z"/>
<path d="M213.5 34.7h.4l-.1-.2zM213.7 34.3l.1 .2-.3 .2zM213.5 34.3v.4l.2-.4z"/>
<path d="M213.5 34.7h.4l-.1-.2zM213.7 34.3l.1 .2-.3 .2zM213.5 34.3v.4l.2-.4z"/>
<path d="M213.5 34.7h.5v-.3zM213.8 34.2l.2 .2-.5 .3zM213.5 34.1v.6l.3-.5z"/>
<path d="M213.5 34.7h.5v-.3zM213.8 34.2l.2 .2-.5 .3zM213.5 34.1v.6l.3-.5z"/>
<path d="M218.2 39.3v.3l.5-.3zM218.2 39.6l.5-.3-.3 .5zM218.7 39.3l-.3 .5h.3z"/>
<path d="M218.2 39.3v.3l.5-.3zM218.2 39.6l.5-.3-.3 .5zM218.7 39.3l-.3 .5h.3z"/>
<path d="M218.3 39.3v.2l.4-.2zM218.3 39.5l.4-.2-.2 .3zM218.7 39.3l-.2 .3 .2 .1z"/>
<path d="M218.3 39.3v.2l.4-.2zM218.3 39.5l.4-.2-.2 .3zM218.7 39.3l-.2 .3 .2 .1z"/>
<path d="M218.5 38.9l.2 .4v-.4zM218.5 38.9l.2 .4-.4-.2zM218.3 39.1v.2h.4z"/>
<path d="M218.7 39.3v.4l.2-.1zM218.7 39.3l.3 .2-.1 .1zM218.7 39.3l.3 .2 .1-.2z"/>
<path d="M218.4 38.8l.3 .5v-.6zM218.4 38.8l.3 .5-.5-.3zM218.2 39v.3h.5z"/>
<path d="M218.7 39.3v.5h.3zM218.7 39.3l.5 .3-.2 .2zM218.7 39.3l.5 .3 .1-.3z"/>
<path d="M218.5 38.9l.2 .4v-.4zM218.5 38.9l.2 .4-.4-.2zM218.3 39.1v.2h.4z"/>
<path d="M218.7 39.3v.4l.2-.1zM218.7 39.3l.3 .2-.1 .1zM218.7 39.3l.3 .2 .1-.2z"/>
<path d="M218.4 38.8l.3 .5v-.6zM218.4 38.8l.3 .5-.5-.3zM218.2 39v.3h.5z"/>
<path d="M218.7 39.3v.5h.3zM218.7 39.3l.5 .3-.2 .2zM218.7 39.3l.5 .3 .1-.3z"/>
<path d="M218.7 39.3h.4l-.1-.2zM218.9 38.9l.1 .2-.3 .2zM218.7 38.9v.4l.2-.4z"/>
<path d="M218.7 39.3h.4l-.1-.2zM218.9 38.9l.1 .2-.3 .2zM218.7 38.9v.4l.2-.4z"/>
<path d="M218.7 39.3h.6l-.1-.3zM219 38.8l.2 .2-.5 .3zM218.7 38.7v.6l.3-.5z"/>
<path d="M218.7 39.3h.6l-.1-.3zM219 38.8l.2 .2-.5 .3zM218.7 38.7v.6l.3-.5z"/>
<path d="M246.9 30.1l.1 .2 .3-.2zM247 30.3l.3-.2-.2 .4zM247.3 30.1l-.2 .4h.2z"/>
<path d="M246.9 30.1l.1 .2 .3-.2zM247 30.3l.3-.2-.2 .4zM247.3 30.1l-.2 .4h.2z"/>
<path d="M247.1 29.7l.2 .4v-.5zM247.1 29.7l.2 .4-.3-.2zM247 29.9l-.1 .2h.4z"/>
<path d="M247.3 30.1v.4h.2zM247.3 30.1l.4 .2-.2 .2zM247.3 30.1l.4 .2v-.2z"/>
<path d="M247.1 29.7l.2 .4v-.5zM247.1 29.7l.2 .4-.3-.2zM247 29.9l-.1 .2h.4z"/>
<path d="M247.3 30.1v.4h.2zM247.3 30.1l.4 .2-.2 .2zM247.3 30.1l.4 .2v-.2z"/>
<path d="M247.3 30.1h.4v-.2zM247.5 29.7l.2 .2-.4 .2zM247.3 29.6v.5l.2-.4z"/>
<path d="M247.3 30.1h.4v-.2zM247.5 29.7l.2 .2-.4 .2zM247.3 29.6v.5l.2-.4z"/>
<path d="M252 34.7l.1 .2 .5-.2zM252.1 34.9l.5-.2-.3 .5zM252.6 34.7l-.3 .5h.3z"/>
<path d="M252 34.7l.1 .2 .5-.2zM252.1 34.9l.5-.2-.3 .5zM252.6 34.7l-.3 .5h.3z"/>
<path d="M252.2 34.7v.2l.4-.2zM252.2 34.9l.4-.2-.2 .3zM252.6 34.7l-.2 .3 .2 .1z"/>
<path d="M252.2 34.7v.2l.4-.2zM252.2 34.9l.4-.2-.2 .3zM252.6 34.7l-.2 .3 .2 .1z"/>
<path d="M252.4 34.3l.2 .4v-.4zM252.4 34.3l.2 .4-.4-.2zM252.2 34.5v.2h.4z"/>
<path d="M252.6 34.7v.4l.2-.1zM252.6 34.7l.4 .2-.2 .1zM252.6 34.7l.4 .2v-.2z"/>
<path d="M252.3 34.2l.3 .5v-.6zM252.1 34.4l.2-.2 .3 .5zM252.1 34.4l-.1 .3h.6z"/>
<path d="M252.6 34.7v.5h.3zM252.6 34.7l.4 .2-.1 .3zM252.6 34.7l.4 .2 .1-.2z"/>
<path d="M252.4 34.3l.2 .4v-.4zM252.4 34.3l.2 .4-.4-.2zM252.2 34.5v.2h.4z"/>
<path d="M252.6 34.7v.4l.2-.1zM252.6 34.7l.4 .2-.2 .1zM252.6 34.7l.4 .2v-.2z"/>
<path d="M252.3 34.2l.3 .5v-.6zM252.1 34.4l.2-.2 .3 .5zM252.1 34.4l-.1 .3h.6z"/>
<path d="M252.6 34.7v.5h.3zM252.6 34.7l.4 .2-.1 .3zM252.6 34.7l.4 .2 .1-.2z"/>
<path d="M252.6 34.7h.4v-.2zM252.8 34.3l.2 .2-.4 .2zM252.6 34.3v.4l.2-.4z"/>
<path d="M252.6 34.7h.4v-.2zM252.8 34.3l.2 .2-.4 .2zM252.6 34.3v.4l.2-.4z"/>
<path d="M252.6 34.7h.5l-.1-.3zM252.9 34.2l.1 .2-.4 .3zM252.6 34.1v.6l.3-.5z"/>
<path d="M252.6 34.7h.5l-.1-.3zM252.9 34.2l.1 .2-.4 .3zM252.6 34.1v.6l.3-.5z"/>
<path d="M257.3 39.3l.1 .3 .4-.3zM257.4 39.6l.4-.3-.3 .5zM257.8 39.3l-.3 .5h.3z"/>
<path d="M257.3 39.3l.1 .3 .4-.3zM257.4 39.6l.4-.3-.3 .5zM257.8 39.3l-.3 .5h.3z"/>
<path d="M257.4 39.3v.2l.4-.2zM257.4 39.5l.4-.2-.2 .3zM257.8 39.3l-.2 .3 .2 .1z"/>
<path d="M257.4 39.3v.2l.4-.2zM257.4 39.5l.4-.2-.2 .3zM257.8 39.3l-.2 .3 .2 .1z"/>
<path d="M257.6 38.9l.2 .4v-.4zM257.4 39.1l.2-.2 .2 .4zM257.4 39.1v.2h.4z"/>
<path d="M257.8 39.3v.4l.2-.1zM257.8 39.3l.4 .2-.2 .1zM257.8 39.3l.4 .2v-.2z"/>
<path d="M257.5 38.8l.3 .5v-.6zM257.5 38.8l.3 .5-.4-.3zM257.4 39l-.1 .3h.5z"/>
<path d="M257.8 39.3v.5h.3zM257.8 39.3l.5 .3-.2 .2zM257.8 39.3l.5 .3 .1-.3z"/>
<path d="M257.6 38.9l.2 .4v-.4zM257.4 39.1l.2-.2 .2 .4zM257.4 39.1v.2h.4z"/>
<path d="M257.8 39.3v.4l.2-.1zM257.8 39.3l.4 .2-.2 .1zM257.8 39.3l.4 .2v-.2z"/>
<path d="M257.5 38.8l.3 .5v-.6zM257.5 38.8l.3 .5-.4-.3zM257.4 39l-.1 .3h.5z"/>
<path d="M257.8 39.3v.5h.3zM257.8 39.3l.5 .3-.2 .2zM257.8 39.3l.5 .3 .1-.3z"/>
<path d="M257.8 39.3h.4v-.2zM258 38.9l.2 .2-.4 .2zM257.8 38.9v.4l.2-.4z"/>
<path d="M257.8 39.3h.4v-.2zM258 38.9l.2 .2-.4 .2zM257.8 38.9v.4l.2-.4z"/>
<path d="M257.8 39.3h.6l-.1-.3zM258.1 38.8l.2 .2-.5 .3zM257.8 38.7v.6l.3-.5z"/>
<path d="M257.8 39.3h.6l-.1-.3zM258.1 38.8l.2 .2-.5 .3zM257.8 38.7v.6l.3-.5z"/>
<path d="M51.7 39.5v.6l.3-.1zM51.7 39.5l.5 .3-.2 .2zM51.7 39.5l.5 .3 .1-.3z"/>
<path d="M51.7 39.5v.6l.3-.1zM51.7 39.5l.5 .3-.2 .2zM51.7 39.5l.5 .3 .1-.3z"/>
<path d="M88.5 39.5v.6l.3-.1zM88.5 39.5l.5 .3-.2 .2zM88.5 39.5l.5 .3v-.3z"/>
<path d="M88.5 39.5v.6l.3-.1zM88.5 39.5l.5 .3-.2 .2zM88.5 39.5l.5 .3v-.3z"/>
<path d="M175.7 39.5v.6l.3-.1zM175.7 39.5l.5 .3-.2 .2zM175.7 39.5l.5 .3v-.3z"/>
<path d="M175.7 39.5v.6l.3-.1zM175.7 39.5l.5 .3-.2 .2zM175.7 39.5l.5 .3v-.3z"/>
</g>
<!-- layer: SYMBOL -->
<g fill="none" stroke="#000" stroke-width=".25">
<path d="M76.5 54.4l1.5 3.9M77.7 54.2l.7 .6M78.4 54.2l-.7 .6M81.8 54.4l1.5 3.9M82.9 54.2l.7 .6M83.6 54.2l-.7 .6M87 54.4l1.5 3.8M88.2 54.2l.6 .6M88.8 54.2l-.6 .6M120.1 54.2l1.5 3.9M121.3 54l.7 .7M122 54l-.7 .7"/>
<path d="M125.4 54.2l1.5 3.9M126.5 54l.7 .7M127.2 54l-.7 .7M130.6 54.2l1.5 3.9M131.8 54l.6 .7M132.4 54l-.6 .7M163.7 54.4l1.5 3.9M168.9 54.4l1.5 3.9M174.1 54.4l1.6 3.8M206.7 54.2l1.6 3.9M211.9 54.2l1.6 3.9M217.2 54.2l1.5 3.8"/>
<path d="M245.8 54.2l1.5 3.9M251.1 54.2l1.5 3.9M256.3 54.2l1.5 3.8M39.7 73.8l1.6 3.9M41 73.6l.6 .7M41.6 73.6l-.6 .7M45 73.8l1.5 3.9M46.2 73.6l.6 .7M46.8 73.6l-.6 .7M50.2 73.8l1.5 3.9M51.4 73.6l.7 .7M52.1 73.6l-.7 .7"/>
<path d="M64.5 62.9h9.6M92.4 61.1l1.5 3.9M95.4 61.1l1.5 3.9M108.1 62.8h9.7M136 61l1.5 3.9M139 61l1.5 3.9M154.2 62.9h7.2M179.5 61.1l1.5 3.9M182.6 61.1l1.5 3.9M197.2 62.7h7.3M222.6 60.9l1.5 3.9M225.6 60.9l1.5 3.9"/>
<path d="M236.3 62.7h7.3M261.7 60.9l1.5 3.9M264.7 60.9l1.5 3.9M21.6 100.4h9.6"/>
</g>
<text font-size="7.1" x="43.4" y="155.6">M5</text>
<g font-size="6.6">
<text x="79.4" y="155.2">M6</text>
<text x="166.5" y="155.2">M8</text>
<text x="209.5" y="154.9">M9</text>
<text x="247.3" y="154.9">M10</text>
</g>
<text font-size="6.2" x="122.8" y="156.3">M7</text>
<g font-size="4.9">
<text x="119.9" y="66.3">I&gt;</text>
<text x="129.1" y="66.3" transform="rotate(-90 129.1 66.3)">I&gt;</text>
<text x="210.3" y="66.3" transform="rotate(-90 210.3 66.3)">I&gt;</text>
<text x="211.7" y="66.3">I&gt;</text>
<text x="217" y="66.3">I&gt;</text>
<text x="245.5" y="66.3">I&gt;</text>
<text x="254.7" y="66.3" transform="rotate(-90 254.7 66.3)">I&gt;</text>
<text x="260" y="66.3" transform="rotate(-90 260 66.3)">I&gt;</text>
<text x="66.7" y="110.4">K5</text>
<text x="154.2" y="110.4">K7</text>
<text x="42.7" y="147.1">V1</text>
<text x="79.4" y="147.1">V1</text>
<text x="123.1" y="148.5">V1</text>
<text x="166.9" y="147.1">V1</text>
<text x="206" y="149.2">U1</text>
<text x="245.2" y="149.2">U1</text>
</g>
<g font-size="4.4">
<text x="76.2" y="66.3">I&gt;</text>
<text x="81.5" y="66.3">I&gt;</text>
<text x="86.8" y="66.3">I&gt;</text>
<text x="134.1" y="66.3" transform="rotate(-90 134.1 66.3)">I&gt;</text>
<text x="163.3" y="66.3">I&gt;</text>
<text x="168.6" y="66.3">I&gt;</text>
<text x="173.9" y="66.3">I&gt;</text>
<text x="39.5" y="85.7">I&gt;</text>
<text x="44.8" y="85.7">I&gt;</text>
<text x="50.1" y="85.7">I&gt;</text>
<text x="39" y="99.8">F1</text>
<text x="49.4" y="104.9">F2</text>
<text x="110.4" y="111.5">K6</text>
<text x="196.5" y="110.1">K8</text>
<text x="237.4" y="110.1">K9</text>
<text x="38.8" y="149.2">U1</text>
<text x="50.1" y="148.9">W1</text>
<text x="75.5" y="149.2">U1</text>
<text x="87.1" y="148.9">W1</text>
<text x="163" y="149.2">U1</text>
<text x="174.3" y="148.9">W1</text>
<text x="209.9" y="146.8">V1</text>
<text x="217.3" y="148.9">W1</text>
<text x="249.1" y="146.8">V1</text>
<text x="256.5" y="148.9">W1</text>
<text x="119.2" y="150.6">U1</text>
<text x="130.5" y="150.3">W1</text>
</g>
<g font-size="4.3">
<text x="41.8" y="162.3">55KW</text>
<text x="77.8" y="162.3">7.5KW</text>
<text x="122.2" y="163.6">11KW</text>
<text x="160.1" y="162.3">0.55KW-2A</text>
<text x="203.7" y="162.1">.09KW-.2A</text>
<text x="243.6" y="162.1">.37KW-1A</text>
</g>
<g font-size="3.4">
<text x="5.6" y="188.8">OWNER :</text>
<text x="81.2" y="188.7">Project:</text>
<text x="118.7" y="188.8">CONTRACTOR :</text>
</g>
<text font-size="3" x="51.7" y="154.1">MEAN FAN 1</text>
<text font-size="2.9" x="22.5" y="29.4">400/230VAC,50Hz,3p+N+PE,10KA/1Sec</text>
<g font-size="2.6">
<text x="267.7" y="31.1">R11</text>
<text x="267.7" y="35.7">S11</text>
<text x="267.7" y="40.3">T11</text>
<text x="88.7" y="153.8">FILTER ROTARY 1</text>
<text x="134.6" y="155.2">FILTER DISK 1</text>
<text x="177.3" y="154.1">FILTER DISK GEAR1</text>
<text x="222.1" y="153.6">JAROOB 1</text>
<text x="258.3" y="153.6">GEARBOX 1</text>
<text x="41.2" y="167.7">MP</text>
<text x="270.4" y="167.7">MP</text>
<text x="41.2" y="174.6">PE</text>
<text x="270.4" y="174.6">PE</text>
</g>
<g font-size="2.3">
<text x="75.2" y="43.9">R</text>
<text x="80.8" y="43.8">S</text>
<text x="86.2" y="43.8">T</text>
<text x="118.8" y="43.7">R</text>
<text x="124.4" y="43.7">S</text>
<text x="129.8" y="43.7">T</text>
<text x="65.4" y="65.1">7.5KW</text>
<text x="67.1" y="61.9">FR6</text>
<text x="110.3" y="64.9">11KW</text>
<text x="110.7" y="61.7">FR7</text>
<text x="152.3" y="65.1">0.55KW</text>
<text x="155.2" y="61.9">FR8</text>
<text x="195.9" y="64.7">0.09KW</text>
<text x="198.2" y="61.7">FR9</text>
<text x="235.3" y="65">0.37KW</text>
<text x="237.3" y="61.7">FR10</text>
<text x="74.5" y="72.6">22</text>
<text x="79.7" y="72.8">23</text>
<text x="85.2" y="72.8">24</text>
<text x="118.1" y="72.4">22</text>
<text x="123.3" y="72.7">23</text>
<text x="128.8" y="72.7">24</text>
<text x="24.1" y="99.4">VFD1</text>
<text x="23.1" y="102.6">55KW</text>
<text x="119.4" y="106.7">1</text>
<text x="124.6" y="106.7">2</text>
<text x="129.5" y="106.8">3</text>
<text x="76" y="115.9">4</text>
<text x="81.2" y="115.9">5</text>
<text x="86.1" y="115.9">6</text>
<text x="117.6" y="117.8">10</text>
<text x="123.2" y="117.9">11</text>
<text x="128.3" y="117.9">12</text>
</g>
<g font-size="2.2">
<text x="27.3" y="81.9">Q3</text>
<text x="26.9" y="84.7">250A</text>
</g>
<g font-size="1.7">
<text x="189.8" y="187.4">SCALE:</text>
<text x="189.8" y="191.1">DRAWN BY:</text>
<text x="207.1" y="187.4">NTS</text>
<text x="214" y="187.4">FORMAT:</text>
<text x="214.3" y="190.8">DATE:</text>
<text x="223.1" y="187.4">A4</text>
<text x="232.4" y="190.9">TITLE:</text>
<text x="232.5" y="187.5">STATUS:</text>
<text x="256.6" y="187.3">SHEET</text>
<text x="264.3" y="187.3">3 OF 12</text>
<text x="271.3" y="191.5">REV</text>
<text x="189.8" y="194.9">CHECKED BY:</text>
<text x="214.3" y="194.6">DATE:</text>
<text x="271.7" y="193.9">NO.</text>
<text x="189.8" y="202.2">CO. APP.</text>
<text x="189.8" y="198.6">CHECKED BY:</text>
<text x="214.3" y="202">DATE:</text>
<text x="214.3" y="198.3">DATE:</text>
<text x="232.4" y="198.3">DOC NO.:</text>
<text x="273.2" y="200.4">2</text>
</g>
<g font-size="1.5">
<text x="16.9" y="11.9">1</text>
<text x="50" y="11.9">2</text>
<text x="83" y="11.9">3</text>
<text x="116" y="11.9">4</text>
<text x="149" y="11.9">5</text>
<text x="182" y="11.9">6</text>
<text x="215.1" y="11.9">7</text>
<text x="248.1" y="11.9">8</text>
<text x="2.3" y="20.5">F</text>
<text x="277.2" y="18.9">F</text>
<text x="2.2" y="50.6">E</text>
<text x="277" y="50.6">E</text>
<text x="2.2" y="85.3">D</text>
<text x="277.1" y="85.3">D</text>
<text x="2.1" y="120.1">C</text>
<text x="276.7" y="120.1">C</text>
<text x="2.1" y="154.8">B</text>
<text x="276.9" y="153.3">B</text>
<text x="2.1" y="189.6">A</text>
<text x="276.8" y="188.9">A</text>
<text x="16.9" y="205.2">1</text>
<text x="50" y="205.2">2</text>
<text x="83" y="205.2">3</text>
<text x="116.8" y="205.2">4</text>
<text x="149.7" y="205.2">5</text>
<text x="182.4" y="205.2">6</text>
<text x="215.1" y="205.2">7</text>
<text x="249.1" y="205.2">8</text>
</g>
<g font-size="1.3">
<text x="96.7" y="63.3">AUX</text>
<text x="140.3" y="63.1">AUX</text>
<text x="183.8" y="63.3">AUX</text>
<text x="226.9" y="63.1">AUX</text>
<text x="269.3" y="63.3">AUX</text>
</g>
</svg>
